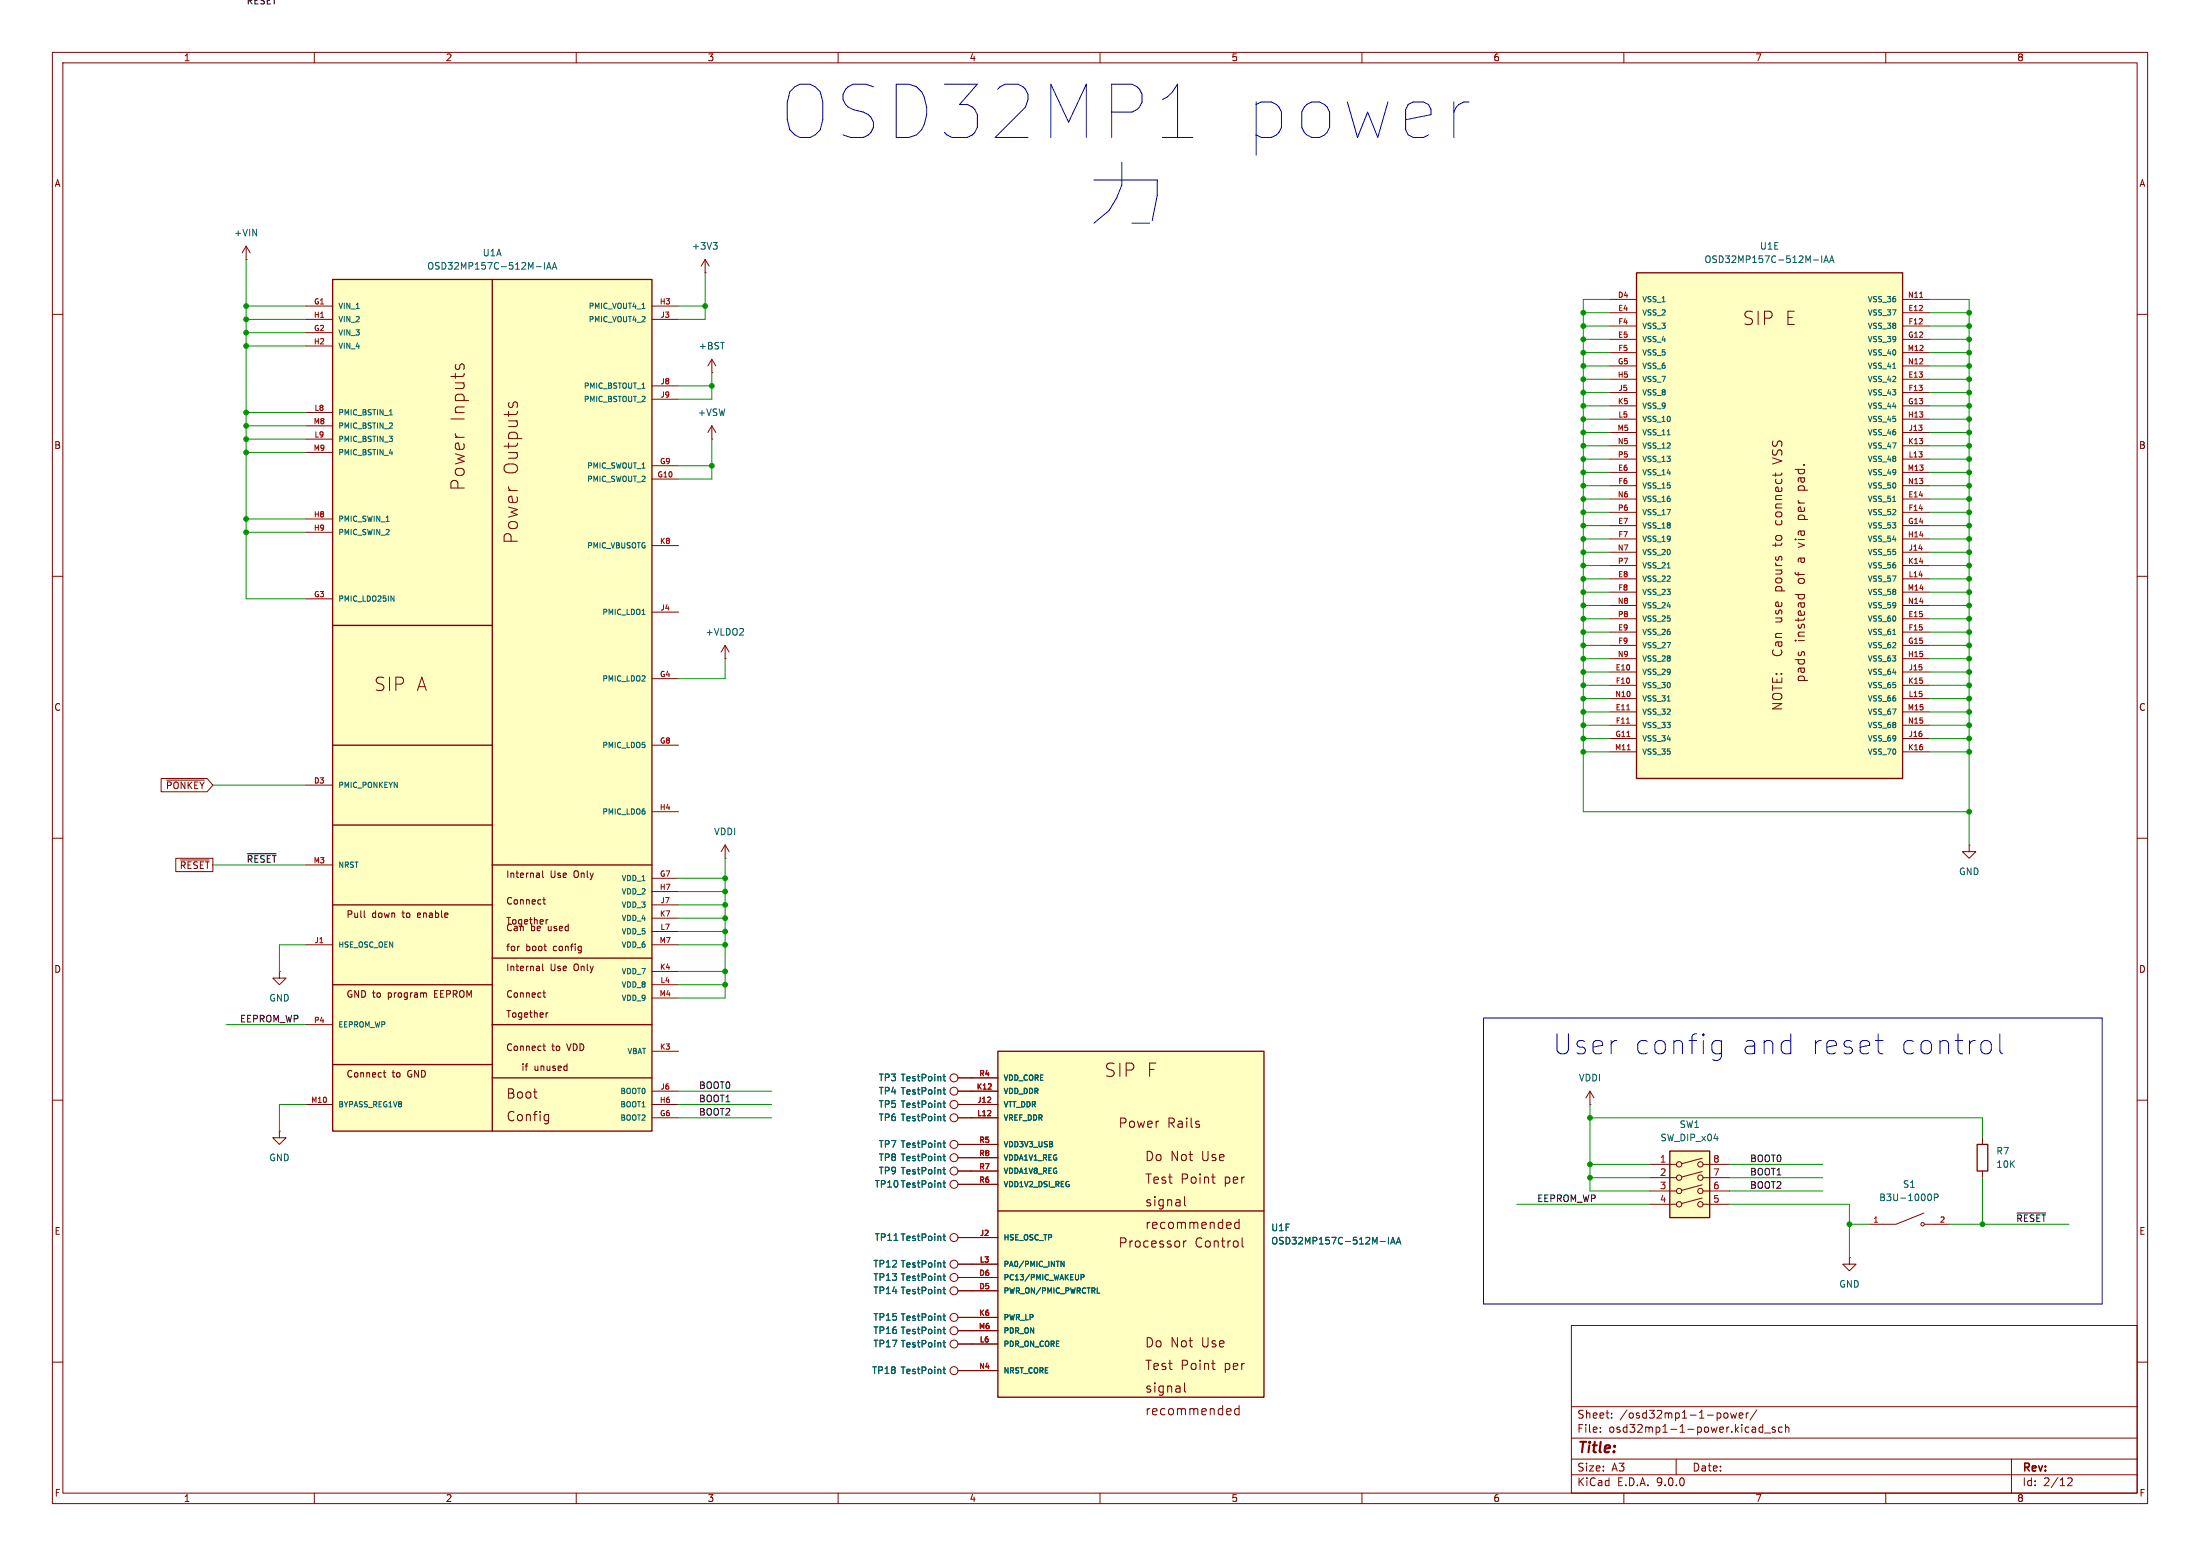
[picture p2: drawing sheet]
<svg xmlns="http://www.w3.org/2000/svg" width="420mm" height="297mm" viewBox="0 0 420 297" stroke-linecap="round" stroke-linejoin="round" font-family="sans-serif">
<g fill="none" stroke="#840000" stroke-width=".19">
<path d="M10 10h400v277h-400zM12 12h396v273h-396zM60 10v2M110 10v2M160 10v2M210 10v2M260 10v2M310 10v2M360 10v2M134.6 52.1h.1M134.6 49.5l-.7 1.3M134.6 49.5l.8 1.3"/>
<path d="M134.6 49.5v2.6M10 60h2M135.9 71.1h.1M135.9 68.6v2.5M135.9 68.6l-.8 1.3M135.9 68.6l.8 1.3M408 60h2M135.9 83.8h.1M135.9 81.3l-.8 1.3M135.9 81.3l.8 1.3M135.9 81.3v2.5M10 110h2"/>
<path d="M408 110h2M138.4 125.7h.1M138.4 123.2l-.7 1.3M138.4 123.2l.8 1.3M138.4 123.2v2.5M10 160h2M408 160h2M10 210h2M408 210h2M182.9 251.5h2.5M182.9 254h2.5M300 253h108v32h-108z"/>
<path d="M10 260h2M182.9 261.6h2.5M300 278.5h108M300 274.5h108M300 268.5h108M305.5 273.2v.2M305.5 272.5v.1M307.7 270.5v.2M307.7 269.8v.1M320 278.5v3M329.1 270l.3-.3 .3 .1 .2 .2-.2 .6-.3 .1-.3-.3M330.4 269.7l.3 1 .2-.7 .3 .7 .3-1"/>
<path d="M332 270.2l.7-.2v-.2l-.5-.1-.2 .2 .1 .7h.6M333.4 269.7v1M333.8 269.7l-.3 .1-.1 .2M335.4 269.1l-1.3 1.9M336.5 271.9v1.5M336.5 272.5l-.4-.1-.3 .3 .1 .6h.6M336.9 273.5h1.1M338.9 272.5l-.4-.1-.2 .2 .1 .2 .5 .2v.3h-.6M340.2 272.5l-.4-.1-.3 .3 .2 .6h.5M340.9 272.5l.2-.1 .3 .1 .1 .9M340.9 271.9v1.5M384 278.5v6.5"/>
<path d="M408 260h2M60 285v2M110 285v2M160 285v2M210 285v2M260 285v2M300 281.5h108M310 285v2M360 285v2M394.7 282.2l.6-.1 .2 .1 .1 .3-.9 1.1h.9"/>
<circle cx="182.1" cy="254" r=".76"/>
<circle cx="182.1" cy="251.5" r=".76"/>
<circle cx="182.1" cy="261.6" r=".76"/>
</g>
<path d="M136.1 46.3h.8l-.4 .5M136.7 46.8l.2 .2v.3l-.2 .3M180 251.2h.5M180 253.7h.5M180.2 250.8v1.1l.3 .1M180.2 253.3v1.1l.3 .2M180 261.4h.5M180.2 260.9v1.1l.3 .2" fill="none" stroke="#006464" stroke-width=".19"/>
<path d="M318.8 219.7h7.6v12.7h-7.6z" fill="#ffffc2"/>
<g fill="none" stroke="#840000" stroke-width=".19">
<path d="M47 49.5h.1M47 47l-.8 1.3M47 47l.8 1.3M47 47v2.5M315 222.2h5M315 224.8h5M315 227.3h5M315 229.9h5M324.9 221.1l-3.8 1M324.9 223.6l-3.8 1.1M324.9 226.2l-3.8 1M324.9 228.7l-3.8 1"/>
<path d="M325.1 222.2h5.1M325.1 224.8h5.1M325.1 227.3h5.1M325.1 229.9h5.1"/>
<circle cx="320.5" cy="224.8" r=".51"/>
<circle cx="320.5" cy="229.9" r=".51"/>
<circle cx="320.5" cy="227.3" r=".51"/>
<circle cx="320.5" cy="222.2" r=".51"/>
<circle cx="324.6" cy="222.2" r=".51"/>
<circle cx="324.6" cy="224.8" r=".51"/>
<circle cx="324.6" cy="229.9" r=".51"/>
<circle cx="324.6" cy="227.3" r=".51"/>
</g>
<path d="M318.8 219.7h7.6v12.7h-7.6z" fill="none" stroke="#840000" stroke-width=".25"/>
<path d="M312.4 52.1h50.8v96.5h-50.8z" fill="#ffffc2"/>
<path d="M312.4 52.1h50.8v96.5h-50.8zM377.4 218.4h2.1v5.1h-2.1z" fill="none" stroke="#840000" stroke-width=".25"/>
<g fill="none" stroke="#840000" stroke-width=".19">
<path d="M307.3 57.2h5.1M307.3 59.7h5.1M363.2 57.2h5.1M363.2 59.7h5.1M307.3 62.2h5.1M307.3 64.8h5.1M307.3 67.3h5.1M307.3 69.9h5.1M307.3 72.4h5.1M307.3 74.9h5.1M307.3 77.5h5.1M363.2 62.2h5.1"/>
<path d="M363.2 64.8h5.1M363.2 67.3h5.1M363.2 69.9h5.1M363.2 72.4h5.1M363.2 74.9h5.1M363.2 77.5h5.1M307.3 80h5.1M307.3 82.6h5.1M307.3 85.1h5.1M307.3 87.6h5.1M307.3 90.2h5.1M307.3 92.7h5.1"/>
<path d="M307.3 95.3h5.1M307.3 97.8h5.1M339 90.3v.6M340.2 90.3l-.1 .3M363.2 80h5.1M363.2 82.6h5.1M363.2 85.1h5.1M363.2 87.6h5.1M363.2 90.2h5.1M363.2 92.7h5.1M363.2 95.3h5.1M363.2 97.8h5.1"/>
<path d="M307.3 100.3h5.1M307.3 102.9h5.1M307.3 105.4h5.1M307.3 108h5.1M307.3 110.5h5.1M307.3 113h5.1M307.3 115.6h5.1M307.3 118.1h5.1M342.7 113.5h1.8M343.4 113.5l-.1 .1M344.4 113.5l.1 .1M363.2 100.3h5.1"/>
<path d="M363.2 102.9h5.1M363.2 105.4h5.1M363.2 108h5.1M363.2 110.5h5.1M363.2 113h5.1M363.2 115.6h5.1M363.2 118.1h5.1M307.3 120.7h5.1M307.3 123.2h5.1M307.3 125.7h5.1M307.3 128.3h5.1M307.3 130.8h5.1"/>
<path d="M307.3 133.4h5.1M307.3 135.9h5.1M307.3 138.4h5.1M363.2 120.7h5.1M363.2 123.2h5.1M363.2 125.7h5.1M363.2 128.3h5.1M363.2 130.8h5.1M363.2 133.4h5.1M363.2 135.9h5.1M363.2 138.4h5.1M307.3 141h5.1"/>
<path d="M307.3 143.5h5.1M363.2 141h5.1M363.2 143.5h5.1M138.4 163.8h.1M138.4 161.3l-.7 1.3M138.4 161.3l.8 1.3M138.4 161.3v2.5M375.9 161.3v1.3h1.3l-1.3 1.2-1.3-1.2h1.3M375.9 161.3h.1M182.9 213.4h2.5M182.9 218.4h2.5M303.5 210.8h.1"/>
<path d="M303.5 208.3l-.7 1.3M303.5 208.3l.8 1.3M303.5 208.3v2.5M378.5 217.2v1.2M182.9 223.5h2.5M182.9 221h2.5M182.9 226.1h2.5M367.3 231.5l-5.4 2.2h-5M367.4 233.7h4.7M378.5 223.5v1.3M182.9 241.3h2.5"/>
<circle cx="182.1" cy="218.4" r=".76"/>
<circle cx="182.1" cy="213.4" r=".76"/>
<circle cx="182.1" cy="226.1" r=".76"/>
<circle cx="182.1" cy="221" r=".76"/>
<circle cx="182.1" cy="223.5" r=".76"/>
<circle cx="367" cy="233.7" r=".33"/>
<circle cx="182.1" cy="241.3" r=".76"/>
</g>
<g fill="none" stroke="#006464" stroke-width=".19">
<path d="M346.2 49.6h1M347.8 48.8v1.3M348.2 50.1l.4-1.3 .4 1.3M348.3 49.7h.6M349.3 50.1l.4-1.3 .4 1.3M349.4 49.7h.6M361.3 70.3h.6M318.3 83h.6M361.3 95.7h.6M318.3 108.4h.6M318.3 133.8h.6M361.3 121.1h.6"/>
<path d="M180 213.1h.5M180 218.2h.5M180.2 212.7v1.1l.3 .1M180.2 217.7v1.1l.3 .2M180 223.3h.5M180 220.7h.5M180 225.8h.5M180.2 220.3v1.1l.3 .2M180.2 222.8v1.1l.3 .2M180.2 225.4v1.1l.3 .1M368.3 227.9a.68 .68 0 0 1 .4 .6 .68 .68 0 0 1-.4 .7M369.3 228.6l.6-.1 .1-.2-.1-.3-.6-.1v1.3"/>
<path d="M180 241h.5M180.2 240.6v1.1l.3 .2"/>
</g>
<path d="M366.5 56.8h.6M310.5 138h.6M310.5 135.5h.6M310.7 143.1h.5" fill="none" stroke="#a90000" stroke-width=".19"/>
<path d="M63.5 53.3h61v162.6h-61z" fill="#ffffc2"/>
<path d="M63.5 53.3h61v162.6h-61zM94 53.3v162.6M63.5 119.4h30.5M63.5 142.2h30.5M63.5 157.5h30.5M63.5 172.7h30.5M94 165.1h30.5M63.5 188h30.5M94 182.9h30.5M94 195.6h30.5M63.5 203.2h30.5M94 205.7h30.5" fill="none" stroke="#840000" stroke-width=".25"/>
<g fill="none" stroke="#840000" stroke-width=".19">
<path d="M58.4 58.4h5.1M124.5 58.4h5M58.4 61h5.1M58.4 63.5h5.1M58.4 66h5.1M58.4 78.7h5.1M87 69.6l-.1 .6M87.8 70.2l.1-.6 .4-.2 .3 .4v.5M97.2 76.8l-.1 .6M97.9 77.4l.2-.6 .3-.1 .4 .4v.4M124.5 61h5M124.5 73.7h5"/>
<path d="M124.5 76.2h5M58.4 81.3h5.1M58.4 83.8h5.1M58.4 86.4h5.1M58.4 99.1h5.1M124.5 88.9h5M124.5 91.4h5M58.4 101.6h5.1M58.4 114.3h5.1M124.5 104.1h5M124.5 116.8h5M124.5 129.5h5"/>
<path d="M58.4 149.9h5.1M124.5 142.2h5M124.5 154.9h5M58.4 165.1h5.1M69.5 173.8v1.1l.2 .2M102.9 166.7l.1 .8M103 167.4l-.1 .1M103 167h-.1M103.6 166.2v1.1l.2 .2M103.6 171.7h.5M103.8 171.3v1.1l.3 .2M104.3 175.5v.9"/>
<path d="M104.6 175.5l-.3 .3M124.5 167.6h5M124.5 170.2h5M124.5 172.7h5M124.5 175.3h5M124.5 177.8h5M53.3 185.4v1.3h1.3l-1.3 1.3-1.2-1.3h1.2M53.3 185.4h.1M58.4 180.3h5.1M58.4 195.6h5.1M81.2 189.5l.2 .2v.7M102.9 184.5l.1 .8"/>
<path d="M103 185.2l-.1 .1M103 184.7l-.1 .1M103.6 184v1.1l.2 .2M103.6 189.5h.5M103.6 199.7h.5M103.8 189.1v1.1l.3 .2M103.8 199.2v1.1l.3 .2M104.3 193.3v.9M104.6 193.3l-.3 .3M110.8 180.6l.2 .1M111 180.6l-.1 1.2M111 181.4l-.2 .1"/>
<path d="M124.5 180.3h5M124.5 185.4h5M124.5 188h5M124.5 190.5h5M53.3 215.9v1.3h1.3l-1.3 1.2-1.2-1.2h1.2M53.3 215.9h.1M58.4 210.8h5.1M73.2 204.7h.5M73.3 204.3v1.1l.4 .2M104.2 212.7l.5 .1M104.7 212.7v1.5l-.3 .3M104.7 213.8l-.5 .1"/>
<path d="M124.5 210.8h5M124.5 200.7h5M124.5 208.3h5M124.5 213.4h5M182.9 210.8h2.5M182.9 208.3h2.5M182.9 205.7h2.5M182.9 236.2h2.5M182.9 243.8h2.5M353.1 240v1.3h1.2l-1.2 1.3-1.3-1.3h1.3M353.1 240h.1"/>
<circle cx="182.1" cy="208.3" r=".76"/>
<circle cx="182.1" cy="210.8" r=".76"/>
<circle cx="182.1" cy="205.7" r=".76"/>
<circle cx="182.1" cy="236.2" r=".76"/>
<circle cx="182.1" cy="243.8" r=".76"/>
</g>
<g fill="none" stroke="#006464" stroke-width=".19">
<path d="M102.4 50.9h.9M103.9 50.1v1.3M104.4 51.4l.4-1.3 .4 1.3M104.5 51h.6M105.4 51.4l.5-1.3 .4 1.3M105.6 51h.6M122.6 58.9h.6M74.3 79.2h.6M74.6 113.7l.6 1.1v-1.1M122.6 117.3h.6M180 210.6h.5M180 208h.5"/>
<path d="M180 205.5h.5M180.2 205v1.1l.3 .2M180.2 207.6v1.1l.3 .2M180.2 210.1v1.1l.3 .2M180 236h.5M180.2 235.5v1.1l.3 .2M180 243.6h.5M180.2 243.1v1.1l.3 .2"/>
</g>
<path d="M190.5 200.7h50.8v66h-50.8z" fill="#ffffc2"/>
<path d="M190.5 200.7h50.8v66h-50.8zM190.5 231.1h50.8" fill="none" stroke="#840000" stroke-width=".25"/>
<g fill="none" stroke="#840000" stroke-width=".19">
<path d="M30.8 148.6h8.7l1.1 1.3-1.1 1.2h-8.7zM31.8 148.9h7.2M33.6 163.8h7v2.6h-7zM34.4 164.1h5.5M182.9 205.7h7.6M182.9 208.3h7.6M182.9 210.8h7.6M182.9 213.4h7.6M182.9 218.4h7.6M182.9 221h7.6M182.9 223.5h7.6M182.9 226.1h7.6"/>
<path d="M182.9 236.2h7.6M226 236.9v1.1M226.1 228.4v1.5l.3 .3M226.5 236.9h-.4l-.1 .3M231.3 224.7h.7M231.6 225.8l.4 .1M236.5 232.7v1.8M236.5 233.4l-.5-.1-.3 .3v.6l.2 .2h.6M237.1 236.3v1.5l.3 .2M182.9 241.3h7.6M182.9 243.8h7.6M182.9 246.4h7.6"/>
<path d="M182.9 251.5h7.6M182.9 254h7.6M182.9 256.5h7.6M182.9 261.6h7.6M226.1 264v1.5l.3 .2M231.3 260.2h.7M231.6 261.3l.4 .1M236.5 268.3v1.8M236.5 269l-.5-.1-.3 .3v.5l.2 .3h.6"/>
<circle cx="182.1" cy="256.5" r=".76"/>
<circle cx="182.1" cy="246.4" r=".76"/>
</g>
<g fill="none" stroke="#006464" stroke-width=".19">
<path d="M180 213.1h.5M180 218.2h.5M180 208h.5M180 205.5h.5M180 210.6h.5M180.2 205v1.1l.3 .2M180.2 207.6v1.1l.3 .2M180.2 210.1v1.1l.3 .2M180.2 212.7v1.1l.3 .1M180.2 217.7v1.1l.3 .2M180 223.3h.5M180 220.7h.5"/>
<path d="M180 225.8h.5M180 236h.5M180.2 220.3v1.1l.3 .2M180.2 222.8v1.1l.3 .2M180.2 225.4v1.1l.3 .1M180.2 235.5v1.1l.3 .2M263.5 237h1M265.1 236.2v1.3M265.5 237.5l.4-1.3 .4 1.3M265.6 237.1h.6M266.6 237.5l.4-1.3 .4 1.3M266.7 237.1h.6"/>
<path d="M180 246.1h.5M180 256.3h.5M180 251.2h.5M180 253.7h.5M180 241h.5M180 243.6h.5M180.2 240.6v1.1l.3 .2M180.2 243.1v1.1l.3 .2M180.2 245.7v1.1l.3 .2M180.2 250.8v1.1l.3 .1M180.2 253.3v1.1l.3 .2M180.2 255.8v1.1l.3 .2"/>
<path d="M202.6 240.7l.5 1.1v-1.1M206.4 243.8h.5v-.4l-.5-.1v1M209.5 246.8h.5M180 261.4h.5M180.2 260.9v1.1l.3 .2"/>
</g>
<path d="M47.2 163h5.5M385 231.5h5.5" fill="none" stroke="#0f0f0f" stroke-width=".19"/>
<g fill="none" stroke="#009600" stroke-width=".19">
<path d="M47 49.5v64.8h11.4M47 58.4h11.4M129.5 58.4h5.1M134.6 52.1v8.9h-5.1M302.3 59.7h5M307.3 57.2h-5v97.7h73.6M368.3 59.7h7.6M368.3 57.2h7.6v104.1M47 61h11.4M47 78.7h11.4M47 66h11.4M47 63.5h11.4"/>
<path d="M129.5 73.7h6.4M135.9 71.1v5.1h-6.4M302.3 69.9h5M302.3 72.4h5M302.3 67.3h5M302.3 62.2h5M302.3 64.8h5M302.3 77.5h5M302.3 74.9h5M368.3 69.9h7.6M368.3 72.4h7.6M368.3 67.3h7.6"/>
<path d="M368.3 62.2h7.6M368.3 64.8h7.6M368.3 77.5h7.6M368.3 74.9h7.6M47 83.8h11.4M47 86.4h11.4M47 99.1h11.4M47 81.3h11.4M129.5 88.9h6.4M135.9 83.8v7.6h-6.4M302.3 87.6h5M302.3 85.1h5"/>
<path d="M302.3 90.2h5M302.3 92.7h5M302.3 80h5M302.3 82.6h5M302.3 95.3h5M302.3 97.8h5M368.3 87.6h7.6M368.3 85.1h7.6M368.3 90.2h7.6M368.3 92.7h7.6M368.3 80h7.6M368.3 82.6h7.6"/>
<path d="M368.3 95.3h7.6M368.3 97.8h7.6M47 101.6h11.4M302.3 108h5M302.3 110.5h5M302.3 118.1h5M302.3 113h5M302.3 115.6h5M302.3 105.4h5M302.3 102.9h5M302.3 100.3h5M368.3 108h7.6"/>
<path d="M368.3 110.5h7.6M368.3 118.1h7.6M368.3 113h7.6M368.3 115.6h7.6M368.3 105.4h7.6M368.3 102.9h7.6M368.3 100.3h7.6M138.4 125.7v3.8h-8.9M302.3 133.4h5M302.3 130.8h5M302.3 135.9h5M302.3 125.7h5"/>
<path d="M302.3 123.2h5M302.3 128.3h5M302.3 120.7h5M302.3 138.4h5M368.3 133.4h7.6M368.3 130.8h7.6M368.3 135.9h7.6M368.3 125.7h7.6M368.3 123.2h7.6M368.3 128.3h7.6M368.3 120.7h7.6M368.3 138.4h7.6"/>
<path d="M40.6 149.9h17.8M302.3 141h5M302.3 143.5h5M368.3 141h7.6M368.3 143.5h7.6M40.6 165.1h17.8M129.5 172.7h8.9M129.5 175.3h8.9M129.5 170.2h8.9M129.5 177.8h8.9M129.5 167.6h8.9M138.4 163.8v26.7h-8.9"/>
<path d="M43.2 195.6h15.2M58.4 180.3h-5.1v5.1M129.5 180.3h8.9M129.5 185.4h8.9M129.5 188h8.9M58.4 210.8h-5.1v5.1M129.5 210.8h17.8M129.5 208.3h17.8M129.5 213.4h17.8M303.5 213.4h75v3.8M303.5 210.8v16.5h11.5M289.6 229.9h25.4"/>
<path d="M303.5 222.2h11.5M303.5 224.8h11.5M330.2 229.9h22.9v10.1M330.2 222.2h17.8M330.2 224.8h17.8M330.2 227.3h17.8M353.1 233.7h3.8M372.1 233.7h22.9M378.5 224.8v8.9"/>
</g>
<path d="M279.5 19.5h.9M221.9 26.2h5.8M283.2 194.3h118.1v54.6h-118.1zM327.2 198.8l.3-.2h.8l.3 .2M328.6 198.6v3.1a1.03 1.03 0 0 1-1.2 .7M358 198.6h1.5M358.6 197.3v3.3l.1 .4 .8 .1M378.9 198.6a1.03 1.03 0 0 1 1.2 .7v1.1a1.03 1.03 0 0 1-1.2 .7M381.8 197.3v3.3l.2 .4 .3 .1M327.2 201l.3 .1h.8l.3-.1" fill="none" stroke="#0000c2" stroke-width=".19"/>
<g fill="#009600" stroke="#009600" stroke-width=".19">
<circle cx="302.3" cy="105.4" r=".46"/>
<circle cx="302.3" cy="95.3" r=".46"/>
<circle cx="302.3" cy="90.2" r=".46"/>
<circle cx="302.3" cy="85.1" r=".46"/>
<circle cx="302.3" cy="82.6" r=".46"/>
<circle cx="302.3" cy="80" r=".46"/>
<circle cx="302.3" cy="87.6" r=".46"/>
<circle cx="302.3" cy="64.8" r=".46"/>
<circle cx="302.3" cy="62.2" r=".46"/>
<circle cx="302.3" cy="74.9" r=".46"/>
<circle cx="302.3" cy="69.9" r=".46"/>
<circle cx="138.4" cy="170.2" r=".46"/>
<circle cx="138.4" cy="167.6" r=".46"/>
<circle cx="47" cy="63.5" r=".46"/>
<circle cx="47" cy="66" r=".46"/>
<circle cx="47" cy="61" r=".46"/>
<circle cx="47" cy="58.4" r=".46"/>
<circle cx="134.6" cy="58.4" r=".46"/>
<circle cx="135.9" cy="73.7" r=".46"/>
<circle cx="135.9" cy="88.9" r=".46"/>
<circle cx="47" cy="83.8" r=".46"/>
<circle cx="47" cy="81.3" r=".46"/>
<circle cx="47" cy="78.7" r=".46"/>
<circle cx="302.3" cy="72.4" r=".46"/>
<circle cx="302.3" cy="67.3" r=".46"/>
<circle cx="302.3" cy="77.5" r=".46"/>
<circle cx="302.3" cy="59.7" r=".46"/>
<circle cx="302.3" cy="92.7" r=".46"/>
<circle cx="47" cy="101.6" r=".46"/>
<circle cx="47" cy="99.1" r=".46"/>
<circle cx="47" cy="86.4" r=".46"/>
<circle cx="138.4" cy="172.7" r=".46"/>
<circle cx="138.4" cy="177.8" r=".46"/>
<circle cx="138.4" cy="180.3" r=".46"/>
<circle cx="138.4" cy="175.3" r=".46"/>
<circle cx="138.4" cy="185.4" r=".46"/>
<circle cx="138.4" cy="188" r=".46"/>
<circle cx="375.9" cy="125.7" r=".46"/>
<circle cx="375.9" cy="102.9" r=".46"/>
<circle cx="375.9" cy="123.2" r=".46"/>
<circle cx="375.9" cy="120.7" r=".46"/>
<circle cx="375.9" cy="113" r=".46"/>
<circle cx="375.9" cy="110.5" r=".46"/>
<circle cx="375.9" cy="108" r=".46"/>
<circle cx="375.9" cy="128.3" r=".46"/>
<circle cx="375.9" cy="133.4" r=".46"/>
<circle cx="375.9" cy="130.8" r=".46"/>
<circle cx="302.3" cy="133.4" r=".46"/>
<circle cx="302.3" cy="130.8" r=".46"/>
<circle cx="375.9" cy="141" r=".46"/>
<circle cx="375.9" cy="138.4" r=".46"/>
<circle cx="375.9" cy="135.9" r=".46"/>
<circle cx="302.3" cy="128.3" r=".46"/>
<circle cx="302.3" cy="125.7" r=".46"/>
<circle cx="302.3" cy="138.4" r=".46"/>
<circle cx="302.3" cy="135.9" r=".46"/>
<circle cx="302.3" cy="123.2" r=".46"/>
<circle cx="302.3" cy="118.1" r=".46"/>
<circle cx="302.3" cy="120.7" r=".46"/>
<circle cx="302.3" cy="100.3" r=".46"/>
<circle cx="302.3" cy="97.8" r=".46"/>
<circle cx="302.3" cy="108" r=".46"/>
<circle cx="302.3" cy="110.5" r=".46"/>
<circle cx="302.3" cy="115.6" r=".46"/>
<circle cx="302.3" cy="113" r=".46"/>
<circle cx="302.3" cy="102.9" r=".46"/>
<circle cx="375.9" cy="85.1" r=".46"/>
<circle cx="375.9" cy="87.6" r=".46"/>
<circle cx="375.9" cy="100.3" r=".46"/>
<circle cx="375.9" cy="97.8" r=".46"/>
<circle cx="375.9" cy="105.4" r=".46"/>
<circle cx="375.9" cy="92.7" r=".46"/>
<circle cx="375.9" cy="90.2" r=".46"/>
<circle cx="375.9" cy="95.3" r=".46"/>
<circle cx="375.9" cy="115.6" r=".46"/>
<circle cx="375.9" cy="118.1" r=".46"/>
<circle cx="378.5" cy="233.7" r=".46"/>
<circle cx="353.1" cy="233.7" r=".46"/>
<circle cx="303.5" cy="213.4" r=".46"/>
<circle cx="302.3" cy="141" r=".46"/>
<circle cx="302.3" cy="143.5" r=".46"/>
<circle cx="375.9" cy="154.9" r=".46"/>
<circle cx="375.9" cy="143.5" r=".46"/>
<circle cx="303.5" cy="222.2" r=".46"/>
<circle cx="303.5" cy="224.8" r=".46"/>
<circle cx="375.9" cy="64.8" r=".46"/>
<circle cx="375.9" cy="67.3" r=".46"/>
<circle cx="375.9" cy="77.5" r=".46"/>
<circle cx="375.9" cy="74.9" r=".46"/>
<circle cx="375.9" cy="72.4" r=".46"/>
<circle cx="375.9" cy="62.2" r=".46"/>
<circle cx="375.9" cy="59.7" r=".46"/>
<circle cx="375.9" cy="80" r=".46"/>
<circle cx="375.9" cy="82.6" r=".46"/>
<circle cx="375.9" cy="69.9" r=".46"/>
</g>
<g font-size="14.2" fill="#0000c2">
<text x="149.1" y="26.9">OSD32MP1</text>
<text x="236.6" y="26.9">power</text>
<text x="208.2" y="43.2">þÿR›</text>
</g>
<g font-size="5.3" fill="#0000c2">
<text x="296.5" y="201.5">User</text>
<text x="311.8" y="201.5">config</text>
<text x="332" y="201.5">and</text>
<text x="344.9" y="201.5">reset</text>
<text x="361.7" y="201.5">control</text>
</g>
<g font-size="3.5" fill="#840000">
<text x="332.6" y="62.3">SIP E</text>
<text x="88.9" y="80.6" transform="rotate(-90 88.9 80.6)">Inputs</text>
<text x="88.9" y="93.7" transform="rotate(-90 88.9 93.7)">Power</text>
<text x="99.1" y="90.8" transform="rotate(-90 99.1 90.8)">Outputs</text>
<text x="99.1" y="103.9" transform="rotate(-90 99.1 103.9)">Power</text>
<text x="71.4" y="132.1">SIP A</text>
<text x="210.8" y="205.8">SIP F</text>
</g>
<text font-size="2.8" fill="#840000" x="301" y="277.9">Title:</text>
<g font-size="2.5" fill="#840000">
<text x="340.5" y="88.1" transform="rotate(-90 340.5 88.1)">VSS</text>
<text x="344.8" y="93" transform="rotate(-90 344.8 93)">pad.</text>
<text x="340.5" y="100" transform="rotate(-90 340.5 100)">connect</text>
<text x="344.8" y="98.7" transform="rotate(-90 344.8 98.7)">per</text>
<text x="340.5" y="104" transform="rotate(-90 340.5 104)">to</text>
<text x="344.8" y="107" transform="rotate(-90 344.8 107)">a via</text>
<text x="340.5" y="112.9" transform="rotate(-90 340.5 112.9)">pours</text>
<text x="344.8" y="111.1" transform="rotate(-90 344.8 111.1)">of</text>
<text x="340.5" y="118.9" transform="rotate(-90 340.5 118.9)">use</text>
<text x="340.5" y="125.3" transform="rotate(-90 340.5 125.3)">Can</text>
<text x="344.8" y="122.2" transform="rotate(-90 344.8 122.2)">instead</text>
<text x="344.8" y="130" transform="rotate(-90 344.8 130)">pads</text>
<text x="340.5" y="135.8" transform="rotate(-90 340.5 135.8)">NOTE:</text>
<text x="96.6" y="209.9">Boot</text>
<text x="96.6" y="214.2">Config</text>
<text x="213.5" y="215.5">Power</text>
<text x="222.8" y="215.5">Rails</text>
<text x="218.5" y="221.8">Do Not</text>
<text x="229.3" y="221.8">Use</text>
<text x="218.5" y="226.2">Test</text>
<text x="225.3" y="226.2">Point</text>
<text x="233.6" y="226.2">per</text>
<text x="218.5" y="230.5">signal</text>
<text x="213.5" y="238.4">Processor</text>
<text x="218.5" y="234.8">recommended</text>
<text x="228" y="238.4">Control</text>
<text x="218.5" y="257.4">Do Not</text>
<text x="229.3" y="257.4">Use</text>
<text x="218.5" y="261.7">Test</text>
<text x="225.3" y="261.7">Point</text>
<text x="233.6" y="261.7">per</text>
<text x="218.5" y="266">signal</text>
<text x="218.5" y="270.4">recommended</text>
</g>
<g font-size="2.1" fill="#840000">
<text x="301" y="273.7">File:</text>
<text x="301" y="271">Sheet:</text>
<text x="307.1" y="273.7">osd32mp1-1-power.kicad_sch</text>
<text x="309.2" y="271">/osd32mp1-1-power/</text>
<text x="301" y="281.1">Size:</text>
<text x="307.6" y="281.1">A3</text>
<text x="323" y="281.1">Date:</text>
<text x="386" y="281.3">Rev:</text>
<text x="301" y="283.9">KiCad</text>
<text x="308.7" y="283.9">E.D.A.</text>
<text x="316.3" y="283.9">9.0.0</text>
<text x="386" y="283.9">Id:</text>
<text x="390.1" y="283.9">2/12</text>
</g>
<g font-size="1.8" fill="#0f0f0f">
<text x="47" y=".9">~{RESET}</text>
<text x="47" y="164.8">~{RESET}</text>
<text x="45.7" y="195.2">EEPROM_WP</text>
<text x="133.3" y="207.9">BOOT0</text>
<text x="133.3" y="210.5">BOOT1</text>
<text x="133.3" y="213">BOOT2</text>
<text x="334" y="221.9">BOOT0</text>
<text x="334" y="227">BOOT2</text>
<text x="334" y="224.4">BOOT1</text>
<text x="293.4" y="229.5">EEPROM_WP</text>
<text x="384.8" y="233.3">~{RESET}</text>
</g>
<g font-size="1.8" fill="#840000">
<text x="35" y="11.9">1</text>
<text x="85" y="11.9">2</text>
<text x="135" y="11.9">3</text>
<text x="185" y="11.9">4</text>
<text x="235" y="11.9">5</text>
<text x="285" y="11.9">6</text>
<text x="335" y="11.9">7</text>
<text x="385" y="11.9">8</text>
<text x="10.3" y="35.9">A</text>
<text x="408.3" y="35.9">A</text>
<text x="10.3" y="85.9">B</text>
<text x="408.2" y="85.9">B</text>
<text x="10.3" y="135.9">C</text>
<text x="408.2" y="135.9">C</text>
<text x="31.6" y="150.8">~{PONKEY}</text>
<text x="34.2" y="166.1">~{RESET}</text>
<text x="96.5" y="167.8">Internal</text>
<text x="105" y="167.8">Use</text>
<text x="109.6" y="167.8">Only</text>
<text x="96.5" y="172.9">Connect</text>
<text x="66" y="175.4">Pull</text>
<text x="71" y="175.4">down</text>
<text x="76.9" y="175.4">to</text>
<text x="80" y="175.4">enable</text>
<text x="96.5" y="176.7">Together</text>
<text x="96.5" y="177.9">Can</text>
<text x="101.3" y="177.9">be</text>
<text x="104.7" y="177.9">used</text>
<text x="10.3" y="185.9">D</text>
<text x="96.5" y="181.7">for</text>
<text x="96.5" y="185.6">Internal</text>
<text x="100.4" y="181.7">boot</text>
<text x="105" y="185.6">Use</text>
<text x="105.7" y="181.7">config</text>
<text x="109.6" y="185.6">Only</text>
<text x="408.2" y="185.9">D</text>
<text x="66" y="190.6">GND to</text>
<text x="74.1" y="190.6">program</text>
<text x="83.2" y="190.6">EEPROM</text>
<text x="96.5" y="190.6">Connect</text>
<text x="96.5" y="194.4">Together</text>
<text x="96.5" y="200.8">Connect</text>
<text x="105.3" y="200.8">to</text>
<text x="108.4" y="200.8">VDD</text>
<text x="66" y="205.9">Connect</text>
<text x="74.8" y="205.9">to</text>
<text x="77.9" y="205.9">GND</text>
<text x="100" y="204.6">if</text>
<text x="102.5" y="204.6">unused</text>
<text x="10.3" y="235.9">E</text>
<text x="408.3" y="235.9">E</text>
<text x="10.3" y="285.9">F</text>
<text x="35" y="286.9">1</text>
<text x="85" y="286.9">2</text>
<text x="135" y="286.9">3</text>
<text x="185" y="286.9">4</text>
<text x="235" y="286.9">5</text>
<text x="285" y="286.9">6</text>
<text x="335" y="286.9">7</text>
<text x="385" y="286.9">8</text>
<text x="408.3" y="285.9">F</text>
</g>
<g font-size="1.8" fill="#006464">
<text x="44.6" y="45.3">+VIN</text>
<text x="132" y="47.9">+3V3</text>
<text x="335.9" y="47.9">U1E</text>
<text x="81.5" y="51.7">OSD32MP157C-512M-IAA</text>
<text x="92.1" y="49.1">U1A</text>
<text x="325.3" y="50.4">OSD32MP157C-512M-IAA</text>
<text x="133.3" y="66.9">+BST</text>
<text x="133.1" y="79.6">+VSW</text>
<text x="134.6" y="121.5">+VLDO2</text>
<text x="136.2" y="159.6">VDDI</text>
<text x="373.9" y="167.2">GND</text>
<text x="51.3" y="191.4">GND</text>
<text x="167.6" y="209.1">TP4 TestPoint</text>
<text x="167.6" y="206.6">TP3 TestPoint</text>
<text x="301.3" y="206.6">VDDI</text>
<text x="167.6" y="214.2">TP6 TestPoint</text>
<text x="167.6" y="211.6">TP5 TestPoint</text>
<text x="320.5" y="215.5">SW1</text>
<text x="51.3" y="221.8">GND</text>
<text x="167.6" y="221.8">TP8 TestPoint</text>
<text x="167.6" y="219.3">TP7 TestPoint</text>
<text x="316.9" y="218">SW_DIP_x04</text>
<text x="381" y="220.6">R7</text>
<text x="166.9" y="226.9">TP10 TestPoint</text>
<text x="167.6" y="224.3">TP9 TestPoint</text>
<text x="363.2" y="226.9">S1</text>
<text x="381" y="223.1">10K</text>
<text x="358.6" y="229.5">B3U-1000P</text>
<text x="166.9" y="237">TP11 TestPoint</text>
<text x="242.6" y="235.2">U1F</text>
<text x="242.6" y="237.7">OSD32MP157C-512M-IAA</text>
<text x="166.6" y="242.1">TP12 TestPoint</text>
<text x="166.6" y="244.7">TP13 TestPoint</text>
<text x="351" y="246">GND</text>
<text x="166.6" y="247.2">TP14 TestPoint</text>
<text x="166.6" y="252.3">TP15 TestPoint</text>
<text x="166.6" y="254.8">TP16 TestPoint</text>
<text x="166.6" y="257.4">TP17 TestPoint</text>
<text x="166.4" y="262.4">TP18 TestPoint</text>
</g>
<g font-size="1.8" fill="#a90000">
<text x="316.8" y="222">1</text>
<text x="327" y="222">8</text>
<text x="316.8" y="224.5">2</text>
<text x="316.8" y="227.1">3</text>
<text x="327" y="224.5">7</text>
<text x="327" y="227.1">6</text>
<text x="316.8" y="229.6">4</text>
<text x="327" y="229.6">5</text>
</g>
<g font-size="1.4" fill="#a90000">
<text x="59.8" y="58.2">G1</text>
<text x="125.9" y="58.2">H3</text>
<text x="308.8" y="56.9">D4</text>
<text x="308.8" y="59.4">E4</text>
<text x="364.1" y="56.9">N11</text>
<text x="364.2" y="59.4">E12</text>
<text x="59.8" y="60.7">H1</text>
<text x="59.8" y="65.8">H2</text>
<text x="59.8" y="63.2">G2</text>
<text x="126" y="60.7">J3</text>
<text x="308.8" y="64.5">E5</text>
<text x="308.8" y="62">F4</text>
<text x="364.2" y="64.5">G12</text>
<text x="364.2" y="62">F12</text>
<text x="308.8" y="69.6">G5</text>
<text x="308.8" y="67.1">F5</text>
<text x="364.1" y="67.1">M12</text>
<text x="364.1" y="69.6">N12</text>
<text x="126" y="73.4">J8</text>
<text x="126" y="75.9">J9</text>
<text x="308.7" y="72.1">H5</text>
<text x="308.8" y="77.2">K5</text>
<text x="308.9" y="74.7">J5</text>
<text x="364.2" y="77.2">G13</text>
<text x="364.2" y="72.1">E13</text>
<text x="364.2" y="74.7">F13</text>
<text x="59.8" y="81">M8</text>
<text x="59.9" y="78.5">L8</text>
<text x="59.9" y="83.6">L9</text>
<text x="308.7" y="82.3">M5</text>
<text x="308.9" y="79.8">L5</text>
<text x="364.1" y="79.8">H13</text>
<text x="364.3" y="82.3">J13</text>
<text x="59.8" y="86.1">M9</text>
<text x="125.9" y="88.6">G9</text>
<text x="308.7" y="84.8">N5</text>
<text x="308.8" y="87.4">P5</text>
<text x="308.8" y="89.9">E6</text>
<text x="364.1" y="89.9">M13</text>
<text x="364.2" y="84.8">K13</text>
<text x="364.3" y="87.4">L13</text>
<text x="125.4" y="91.2">G10</text>
<text x="308.7" y="95">N6</text>
<text x="308.8" y="92.5">F6</text>
<text x="364.1" y="92.5">N13</text>
<text x="364.2" y="95">E14</text>
<text x="59.8" y="98.8">H8</text>
<text x="59.8" y="101.3">H9</text>
<text x="308.8" y="97.5">P6</text>
<text x="308.8" y="100.1">E7</text>
<text x="364.2" y="100.1">G14</text>
<text x="364.2" y="97.5">F14</text>
<text x="125.9" y="103.9">K8</text>
<text x="308.7" y="105.2">N7</text>
<text x="308.8" y="107.7">P7</text>
<text x="308.8" y="102.6">F7</text>
<text x="364.1" y="102.6">H14</text>
<text x="364.2" y="107.7">K14</text>
<text x="364.3" y="105.2">J14</text>
<text x="308.8" y="110.2">E8</text>
<text x="308.8" y="112.8">F8</text>
<text x="364.1" y="112.8">M14</text>
<text x="364.3" y="110.2">L14</text>
<text x="59.8" y="114">G3</text>
<text x="126" y="116.6">J4</text>
<text x="308.7" y="115.3">N8</text>
<text x="308.8" y="117.9">P8</text>
<text x="364.1" y="115.3">N14</text>
<text x="364.2" y="117.9">E15</text>
<text x="308.7" y="125.5">N9</text>
<text x="308.8" y="120.4">E9</text>
<text x="308.8" y="122.9">F9</text>
<text x="364.1" y="125.5">H15</text>
<text x="364.2" y="122.9">G15</text>
<text x="364.2" y="120.4">F15</text>
<text x="125.9" y="129.3">G4</text>
<text x="308.3" y="128">E10</text>
<text x="308.3" y="130.6">F10</text>
<text x="364.2" y="130.6">K15</text>
<text x="364.3" y="128">J15</text>
<text x="308.3" y="133.1">N10</text>
<text x="308.3" y="135.6">E11</text>
<text x="364.1" y="135.6">M15</text>
<text x="364.3" y="133.1">L15</text>
<text x="125.9" y="142">G8</text>
<text x="308.2" y="143.3">M11</text>
<text x="308.3" y="140.7">G11</text>
<text x="308.3" y="138.2">F11</text>
<text x="364.1" y="138.2">N15</text>
<text x="364.2" y="143.3">K16</text>
<text x="364.3" y="140.7">J16</text>
<text x="59.8" y="149.6">D3</text>
<text x="125.9" y="154.7">H4</text>
<text x="59.8" y="164.8">M3</text>
<text x="125.9" y="167.4">G7</text>
<text x="125.9" y="169.9">H7</text>
<text x="126" y="172.5">J7</text>
<text x="125.9" y="175">K7</text>
<text x="126" y="177.5">L7</text>
<text x="60" y="180.1">J1</text>
<text x="125.8" y="180.1">M7</text>
<text x="125.9" y="185.2">K4</text>
<text x="125.8" y="190.2">M4</text>
<text x="126" y="187.7">L4</text>
<text x="59.8" y="195.3">P4</text>
<text x="125.9" y="200.4">K3</text>
<text x="126" y="208">J6</text>
<text x="186.4" y="208">K12</text>
<text x="186.8" y="205.5">R4</text>
<text x="59.3" y="210.6">M10</text>
<text x="125.9" y="210.6">H6</text>
<text x="125.9" y="213.1">G6</text>
<text x="186.5" y="213.1">L12</text>
<text x="186.5" y="210.6">J12</text>
<text x="186.8" y="218.2">R5</text>
<text x="186.8" y="220.7">R8</text>
<text x="186.8" y="223.3">R7</text>
<text x="186.8" y="225.8">R6</text>
<text x="357.5" y="233.4">1</text>
<text x="370.2" y="233.4">2</text>
<text x="187" y="236">J2</text>
<text x="186.8" y="243.6">D6</text>
<text x="186.9" y="241">L3</text>
<text x="186.8" y="246.1">D5</text>
<text x="186.8" y="251.2">K6</text>
<text x="186.8" y="253.7">M6</text>
<text x="186.9" y="256.3">L6</text>
<text x="186.8" y="261.4">N4</text>
</g>
<g font-size="1.4" fill="#006464">
<text x="64.5" y="59.2">VIN_1</text>
<text x="112.3" y="59.2">PMIC_VOUT4_1</text>
<text x="313.4" y="57.9">VSS_1</text>
<text x="356.4" y="57.9">VSS_36</text>
<text x="64.5" y="61.7">VIN_2</text>
<text x="64.5" y="64.2">VIN_3</text>
<text x="112.3" y="61.7">PMIC_VOUT4_2</text>
<text x="313.4" y="60.4">VSS_2</text>
<text x="313.4" y="63">VSS_3</text>
<text x="313.4" y="65.5">VSS_4</text>
<text x="356.4" y="60.4">VSS_37</text>
<text x="356.4" y="63">VSS_38</text>
<text x="356.4" y="65.5">VSS_39</text>
<text x="64.5" y="66.8">VIN_4</text>
<text x="313.4" y="68">VSS_5</text>
<text x="313.4" y="70.6">VSS_6</text>
<text x="356.4" y="68">VSS_40</text>
<text x="356.4" y="70.6">VSS_41</text>
<text x="111.3" y="74.4">PMIC_BSTOUT_1</text>
<text x="111.3" y="76.9">PMIC_BSTOUT_2</text>
<text x="313.4" y="73.1">VSS_7</text>
<text x="313.4" y="75.7">VSS_8</text>
<text x="356.4" y="73.1">VSS_42</text>
<text x="356.4" y="75.7">VSS_43</text>
<text x="64.5" y="79.5">PMIC_BSTIN_1</text>
<text x="64.5" y="82">PMIC_BSTIN_2</text>
<text x="313.4" y="78.2">VSS_9</text>
<text x="313.4" y="80.7">VSS_10</text>
<text x="313.4" y="83.3">VSS_11</text>
<text x="356.4" y="78.2">VSS_44</text>
<text x="356.4" y="80.7">VSS_45</text>
<text x="356.4" y="83.3">VSS_46</text>
<text x="64.5" y="84.6">PMIC_BSTIN_3</text>
<text x="64.5" y="87.1">PMIC_BSTIN_4</text>
<text x="112" y="89.6">PMIC_SWOUT_1</text>
<text x="313.4" y="85.8">VSS_12</text>
<text x="313.4" y="88.4">VSS_13</text>
<text x="356.4" y="85.8">VSS_47</text>
<text x="356.4" y="88.4">VSS_48</text>
<text x="112" y="92.2">PMIC_SWOUT_2</text>
<text x="313.4" y="90.9">VSS_14</text>
<text x="313.4" y="93.4">VSS_15</text>
<text x="313.4" y="96">VSS_16</text>
<text x="356.4" y="90.9">VSS_49</text>
<text x="356.4" y="93.4">VSS_50</text>
<text x="356.4" y="96">VSS_51</text>
<text x="64.5" y="99.8">PMIC_SWIN_1</text>
<text x="313.4" y="98.5">VSS_17</text>
<text x="313.4" y="101.1">VSS_18</text>
<text x="356.4" y="98.5">VSS_52</text>
<text x="356.4" y="101.1">VSS_53</text>
<text x="64.5" y="102.3">PMIC_SWIN_2</text>
<text x="112" y="104.9">PMIC_VBUSOTG</text>
<text x="313.4" y="103.6">VSS_19</text>
<text x="313.4" y="106.1">VSS_20</text>
<text x="356.4" y="103.6">VSS_54</text>
<text x="356.4" y="106.1">VSS_55</text>
<text x="313.4" y="108.7">VSS_21</text>
<text x="313.4" y="111.2">VSS_22</text>
<text x="313.4" y="113.8">VSS_23</text>
<text x="356.4" y="108.7">VSS_56</text>
<text x="356.4" y="111.2">VSS_57</text>
<text x="356.4" y="113.8">VSS_58</text>
<text x="64.5" y="115">PMIC_LDO25IN</text>
<text x="114.9" y="117.6">PMIC_LDO1</text>
<text x="313.4" y="116.3">VSS_24</text>
<text x="313.4" y="118.8">VSS_25</text>
<text x="356.4" y="116.3">VSS_59</text>
<text x="356.4" y="118.8">VSS_60</text>
<text x="313.4" y="121.4">VSS_26</text>
<text x="313.4" y="123.9">VSS_27</text>
<text x="356.4" y="121.4">VSS_61</text>
<text x="356.4" y="123.9">VSS_62</text>
<text x="114.9" y="130.3">PMIC_LDO2</text>
<text x="313.4" y="126.5">VSS_28</text>
<text x="313.4" y="129">VSS_29</text>
<text x="313.4" y="131.5">VSS_30</text>
<text x="356.4" y="126.5">VSS_63</text>
<text x="356.4" y="129">VSS_64</text>
<text x="356.4" y="131.5">VSS_65</text>
<text x="313.4" y="134.1">VSS_31</text>
<text x="313.4" y="136.6">VSS_32</text>
<text x="356.4" y="134.1">VSS_66</text>
<text x="356.4" y="136.6">VSS_67</text>
<text x="114.9" y="143">PMIC_LDO5</text>
<text x="313.4" y="139.2">VSS_33</text>
<text x="313.4" y="141.7">VSS_34</text>
<text x="356.4" y="139.2">VSS_68</text>
<text x="356.4" y="141.7">VSS_69</text>
<text x="313.4" y="144.2">VSS_35</text>
<text x="356.4" y="144.2">VSS_70</text>
<text x="64.5" y="150.6">PMIC_PONKEYN</text>
<text x="114.9" y="155.7">PMIC_LDO6</text>
<text x="64.5" y="165.8">NRST</text>
<text x="118.5" y="168.4">VDD_1</text>
<text x="118.5" y="170.9">VDD_2</text>
<text x="118.5" y="173.5">VDD_3</text>
<text x="118.5" y="176">VDD_4</text>
<text x="118.5" y="178.5">VDD_5</text>
<text x="64.5" y="181.1">HSE_OSC_OEN</text>
<text x="118.5" y="181.1">VDD_6</text>
<text x="118.5" y="186.2">VDD_7</text>
<text x="118.5" y="188.7">VDD_8</text>
<text x="118.5" y="191.2">VDD_9</text>
<text x="64.5" y="196.3">EEPROM_WP</text>
<text x="119.7" y="201.4">VBAT</text>
<text x="118.3" y="209">BOOT0</text>
<text x="191.5" y="206.5">VDD_CORE</text>
<text x="191.5" y="209">VDD_DDR</text>
<text x="64.5" y="211.6">BYPASS_REG1V8</text>
<text x="118.3" y="211.6">BOOT1</text>
<text x="118.3" y="214.1">BOOT2</text>
<text x="191.5" y="211.6">VTT_DDR</text>
<text x="191.5" y="214.1">VREF_DDR</text>
<text x="191.5" y="219.2">VDD3V3_USB</text>
<text x="191.5" y="221.7">VDDA1V1_REG</text>
<text x="191.5" y="224.3">VDDA1V8_REG</text>
<text x="191.5" y="226.8">VDD1V2_DSI_REG</text>
<text x="191.5" y="237">HSE_OSC_TP</text>
<text x="191.5" y="242">PA0/PMIC_INTN</text>
<text x="191.5" y="244.6">PC13/PMIC_WAKEUP</text>
<text x="191.5" y="247.1">PWR_ON/PMIC_PWRCTRL</text>
<text x="191.5" y="252.2">PWR_LP</text>
<text x="191.5" y="254.7">PDR_ON</text>
<text x="191.5" y="257.3">PDR_ON_CORE</text>
<text x="191.5" y="262.4">NRST_CORE</text>
</g>
</svg>
